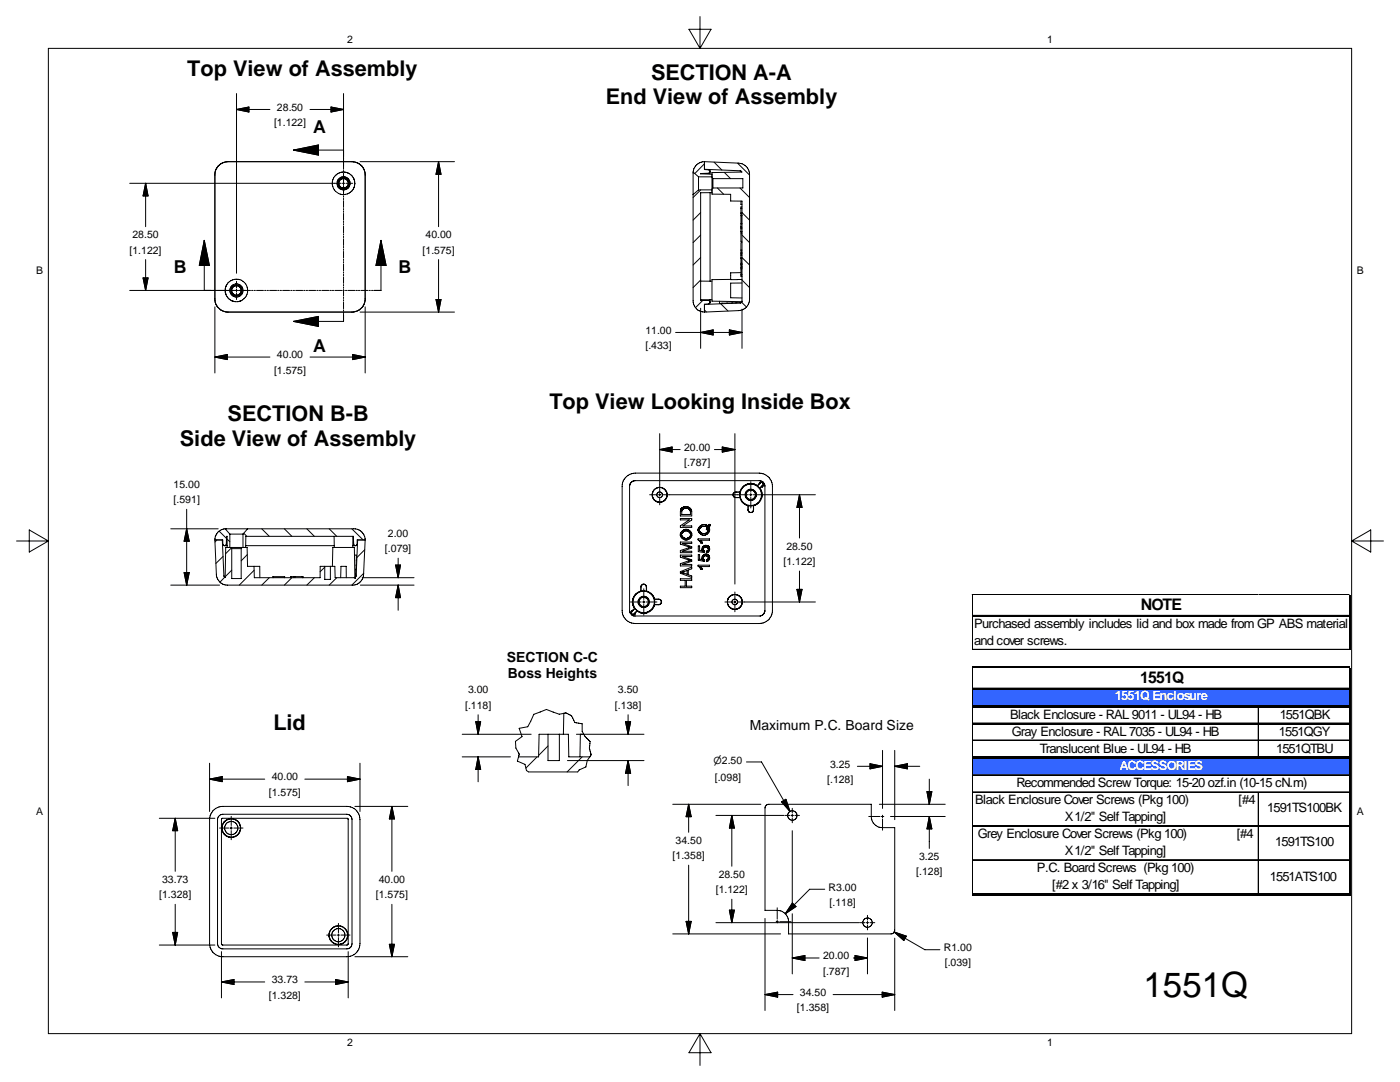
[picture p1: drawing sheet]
<svg xmlns="http://www.w3.org/2000/svg" width="279mm" height="216mm" viewBox="0 0 279 216" stroke-linecap="round" stroke-linejoin="round" font-family="sans-serif">
<g fill="none" stroke="#000" stroke-width=".2">
<path d="M43.5 33.2l.9-.7 1.1-.2h24.8a2.66 2.66 0 0 1 2.6 2.6v24.7a2.62 2.62 0 0 1-2.6 2.7h-24.8a2.66 2.66 0 0 1-2.6-2.7v-24.7l.2-1.1zM66.8 35.2l1-.7 .8-.2a2.21 2.21 0 0 1 2.1 1.6l.1 .8a2.25 2.25 0 0 1-3 2 2.25 2.25 0 0 1-1-3.5zM138.3 34.3v4.5M138.3 34.3l1.1 1M138.3 38.8v21.2a2.24 2.24 0 0 0 2.3 2.3M139.4 35.3v2.6M139.4 37.9h2.7M139.4 35.3h2.7M139.4 37.9l-1.1 .9M140.6 32.3v1.5l.9 .1 .2 .4M140.6 33.8l7.1 .3 .4 .2-6 .1v1.1M140.6 32.3l6.8 .3a2.28 2.28 0 0 1 2.2 2.2v24.9a2.24 2.24 0 0 1-2.2 2.3l-6.8 .3"/>
<path d="M140.6 32.3a2.29 2.29 0 0 0-2.3 2M141.7 34.3v.5M141.7 38.4v17.7M141.7 34.3l-.2 .2-1.7 .2 2.3 .1M142.1 35.5v2.2M142.1 38.4l-2.3 .1v21.4l1.7 .1 .2 .3M142.1 37.7v1l3.7 .1v1.3h2.3v20.1M142.1 35.5l.2 .1M142.3 35.6v1.9M142.3 37.5l-.2 .2M142.3 35.6h6v1.9h-6M45.1 58.8h.1"/>
<path d="M45.5 56.4a2.27 2.27 0 0 1 3.8 .6 2.27 2.27 0 0 1-2 3.2 2.27 2.27 0 0 1-2.2-3.1zM139.8 56.1h2.3M141.7 59.8v.5M142.1 59.8h-2.3M145.8 55.8h-3.7v4.3l6 .1M147.9 42.5v2.2M147.9 51.4v1.7h.2M147.9 49.9v.7M147.9 46.2v.5M147.9 44.7v.7M147.9 50.6v.8M147.9 46.2h.1"/>
<path d="M147.9 45.4v.8M147.9 54.4h-2.1v1.4h2.3M147.9 44.7h.2M147.9 43h.2M147.9 42.5h.2M147.9 53.6h.2M147.9 54.8h.2M147.9 51.6h.2M147.9 52.5h.2M147.9 52.8h.2M147.9 50.5h.2M147.9 46.3h.2"/>
<path d="M147.9 40.1v.7h.2M147.9 41.6h.2M147.9 51.4h.2M147.9 50.6h.2M147.9 50.9h.2M147.9 49.9h.2M147.9 46.2h.2M147.9 45.4h.2M147.9 45.6h.2M148.1 53.3h-.2v1.8h.2M148.1 41.3h-.2v1.2M148.1 48.4h-.2v1.5"/>
<path d="M148.1 46.7h-.2v1.5h.2M148.1 56.5h-2.3v2.9l2.3 .1M141.7 60.3l-.2 .3-.9 .1v1.6M143.6 60.1v.4l4.1-.1M147.7 60.4h.1M147.8 60.4h-.1M147.8 60.4l-7.2 .3M147.9 60.4h-.1M147.9 60.3h.1M147.9 60.3v.1M148.1 60.2h.1M148.1 60.2l-.1 .1"/>
<path d="M148.1 60.2l-.3 .2M124.8 95.3l.9-.6 1.1-.3h24.7a2.7 2.7 0 0 1 2.7 2.6v24.8a2.59 2.59 0 0 1-2.7 2.6h-24.7a2.59 2.59 0 0 1-2.6-2.6v-24.8v-.7zM125.7 96.6v.1M126 96.2l.8-.3h24.7a1.16 1.16 0 0 1 1.2 1.1l-.1 25a1.12 1.12 0 0 1-1.1 .9h-24.7a1.16 1.16 0 0 1-1.2-1.1v-24.9zM130.2 98.7a1.49 1.49 0 0 0 1 1.5 1.49 1.49 0 0 0 1.7-.6M130.2 98.7a1.47 1.47 0 0 1 1.8-1.4 1.47 1.47 0 0 1 .9 2.1M146.3 98.7l.1 .4M146.3 98.7l.1 .3M146.4 99.1l.1 .1M146.5 99.2l.3 .1M146.7 98.2h1M146.7 98.2l-.3 .2-.1 .3"/>
<path d="M146.7 98.2l-.4 .5M147.7 98.2h.1M147.7 98.2h-1M147.7 99.3l.4 .9 1.2 .7M147.7 99.3h.1M147.7 99.3h-.9M147.7 98.2v1.1M149.3 96.5a2.24 2.24 0 0 0-1.6 1.7M149.3 96.5h.1M149.4 96.5l1.1 .1 .6 .3M150.3 96.5h.1M151.1 96.9l.1 .1"/>
<path d="M151.2 97l.4 .4M151.6 97.4h.1M151.6 96.5l-.5 .4M151.6 96.5h.1M151.7 97.4l.3 .6 .1 .8a2.36 2.36 0 0 1-1.7 2.1M151.8 96.3h.1M151.8 96.3l-.2 .2M152 96.2l-.2 .1M152 96.2h.1M152 96.2l-.8 .8M152 98.3h.1M152.1 97h.1"/>
<path d="M152.1 97l-.4 .4M152.1 96.2v.1M152.1 96.3h.1M152.2 96.9h.1M152.2 96.9l-.1 .1M152.2 96.3h.1M152.2 96.3l.2 .2M152.3 96.9h.1M152.3 96.9h-.1M152.3 96.4h.1M152.3 96.8h.1M152.3 96.8v.1"/>
<path d="M152.4 96.5h.1M152.4 96.5v.1M152.4 96.6l-.1 .2M152.4 96.6l-.8 .8M42.9 107.7h1.5l.1 1 .4 .2M42.9 107.7l.3 6.9a2.24 2.24 0 0 0 2.2 2.2h24.9a2.24 2.24 0 0 0 2.3-2.2l.3-6.9M44.4 107.7l.3 7.2 .2 .3 .1-6h1.1M44.9 108.9h.4M44.9 108.9l.3-.3v-1.6h.1v2.2M44.9 105.5h4.5M44.9 105.5l1 1.1M44.9 105.5a2.17 2.17 0 0 0-2 2.2"/>
<path d="M45.9 106.6h2.6M45.9 106.6v2.6M46.1 109.2h2.2M46.1 109.2l.1 .3M46.2 109.5h1.9M46.2 109.5v5.9h1.9v-5.9M48.3 109.2h1l.1 3.8h1.3M48.3 109.2l-.2 .3M48.5 106.6v2.6M49 108.9h17.7M49.4 105.5h21.2a2.24 2.24 0 0 1 2.3 2.2M49.4 105.5l-.9 1.1"/>
<path d="M50.7 113h1.1M50.7 113l.1 2.3h13.1v-2.3h.9M51.8 113h.1M51.8 113l.1 2.3M54.5 115.1v.2M54.5 115.1h2.3M56.8 115.1v.2M58.1 115.1l-.1 .2M58.1 115.1h2.2M58.1 115.1v.2M58.6 115.1v.2M58.9 115.1v.2"/>
<path d="M60.3 115.1v.2M60.3 115.1h.2v.2M64.8 113h1.1M64.8 113v2.6h1.1v-2.6M65.9 113h.9l.1 2.3 3.9-.1M66.3 113l.1-3.8h4.3l.1 6M66.7 107v2.2M68 115.3l.1-2.3h1v2.3M70.4 108.9h.5M70.4 107v2.2M70.7 110.8h.4l-.1 4.2M70.8 115.2h.1"/>
<path d="M70.9 115.2h.1M70.9 108.9l-.3-.2-.1-1.7h-21.4l-.1 2.2M70.9 115.2h-.1M71 115.1h.1M71 115.1l-.2 .1M71 115v.1M71 115h.1M71.4 107.7l-.3 7.2-.1 .3M72.9 107.7h-1.6l-.1 1-.3 .2M127.9 117.9v.1M127.9 117.9a2.21 2.21 0 0 0-1.7 2.3l.1 .5 .3 .7M127.9 118h1.1"/>
<path d="M128 116.8l-.1 1.1M128 116.8l-.1 1.2M128.1 116.7l-.1 .1M128.3 116.6l-.2 .1M128.3 116.6h.3M128.6 116.6l.4 .3v1M128.6 116.6l.3 .3 .1 1.1M129 117.9v.1M129 117.9l.9 .5 .5 .5 .2 .6M130.6 119.6h.1M130.6 119.6h1M130.6 119.6v1"/>
<path d="M130.6 119.5v.1M130.6 119.5l1 .1M131.6 119.6a.52 .52 0 0 1 .4 .6 .52 .52 0 0 1-.5 .4h-.9M131.6 119.6a.55 .55 0 0 1 .4 .6 .55 .55 0 0 1-.5 .5h-.9M135.8 103.5h2.2v.3l-1.7 1.1h1.7v.3h-2.2v-.3l1.8-1.2h-1.8zM135.8 114.1l2.2-.9v.3l-.6 .2v1l.6 .2v.3l-2.2-.8zM135.8 115.5h2.2v.3h-1v1.2h1v.3h-2.2v-.3h.9v-1.2h-.9zM135.8 102.1h.1M135.9 101.6h.1M135.9 101.6l-.1 .5M136.1 114.2l.1 .1M136.1 114.2h.1"/>
<path d="M136.1 101.8h.1M136.1 106.3v.1a.59 .59 0 0 0 .3 .9l.3 .1M136.1 101.3h.1M136.2 114.3h.2M136.2 114.3h.1M136.2 106.3h-.1M136.2 114.2h-.1M136.3 114.2h-.1M136.3 101.2l-.4 .4M136.3 106.2l-.1 .1M136.3 101.2h.1M136.3 101.2l.8-.1a1.05 1.05 0 0 1 .9 1v.9h-2.2v-.9"/>
<path d="M136.3 106.2h.1M136.4 114.3h.1M136.5 114.1l-.2 .1M136.5 114.1h.1M136.5 114.1l.6-.3v.8l-.7-.3M136.5 107.3v.1M136.5 101.5h.1M136.7 105.7h-.1M136.7 105.9l-.4 .3M136.7 107.4h.1M136.8 105.9h.2M136.8 105.9h-.1"/>
<path d="M137 105.9h.1M137.1 105.9l.6 .4 .1 .5-.3 .5-.7 .1M137.2 101.4l-.8 .1-.3 .3M137.2 101.4v.1M137.2 101.5h.1M137.3 101.5h.1M137.4 111.9h.1M137.4 109.1l-1.6-.5v-.4h2.2v.2h-1.8l1.8 .7v.2l-1.9 .7h1.9v.3h-2.2v-.4l1.6-.6M137.4 109.1h.1M137.4 109.3h.1M137.4 101.5h.1M137.5 101.5l.1 .1"/>
<path d="M137.5 111.9h-.1M137.5 109.1l.1 .1-.2 .1M137.5 109.1h.1M137.5 111.9h.1M137.5 101.6h.1M137.5 111.8l-1.7-.6v-.4h2.2v.2h-1.8l1.8 .7v.3l-1.9 .6h1.9v.3h-2.2v-.4l1.6-.6M137.5 111.8h.1M137.6 111.8h.1M137.6 101.6l.1 .1M137.6 111.9h-.1M137.6 109.2h.1M137.7 101.7l.1 1h-1.7v-.9"/>
<path d="M137.7 101.7h.1M137.7 111.8l-.1 .1M139.3 107.7v-.2h2.3v.3h-1.8M139.3 107.7h.1M139.4 107.7l.4 .5M139.5 107.9h.1M139.8 113.4h.1M139.8 108.2l.1 .1M139.8 108.2h.1M139.8 113.4l.1 .1M139.8 113.1h1.8v-.3h-2.3v.1l.5 .5M139.8 113.1h.1"/>
<path d="M139.8 107.8h.1M139.8 107.8l.2 .3M139.8 106.3h.1M139.8 113.1l.3 .3M139.9 106.3l.5 .2 .6-.2M139.9 108.3h.1M139.9 113.5v.1M139.9 106.3h.1M139.9 113.2h.1M140 108v.1M140 108.1l.1 .1M140 113.4l.1 .1"/>
<path d="M140 108.1h.1M140.1 105.1l-.3 .2a.58 .58 0 0 0 0 1M140.1 113.4h.1M140.1 108.2h.1M140.1 111.4l.1 .3M140.1 113.5h.1M140.1 111.4h.1M140.1 109.7h.1M140.1 108.2v.1M140.1 105.1h.8M140.1 113.5l-.2 .1M140.1 109.7l.1 .2"/>
<path d="M140.1 108.3h-.2M140.1 105.1h.1M140.2 111.1l-.1 .3M140.2 109.3l-.1 .4M140.2 109.3h.1M140.2 111v.1M140.2 111.6h.1M140.2 109.9h.1M140.2 111.6v.1M140.2 111.7h.1M140.2 110l-.6-.2v-.9h-.2v1.2l1.1 .2 .1-.3M140.2 111.7l-.6-.1v-.9h-.2v1.1l1.1 .2 .1-.2"/>
<path d="M140.2 110.9v.1M140.2 109.9v.1M140.3 110.9h-.1M140.3 111.3v.1M140.3 109.5v.1M140.3 111.4h.1M140.3 109.6l.1 .1M140.4 111.4v.1M140.4 109.7v.2M140.4 109.5h.1M140.4 111.2v.1M140.4 111.5v.1"/>
<path d="M140.4 111.5h.1M140.4 109.7v.1M140.4 109.4v.1M140.4 111.1v.1M140.4 109.4l-.1 .1M140.4 111.6l.1 .1M140.4 109.9l.1 .1M140.4 109.9h.1M140.4 111.6h.1M140.5 109.9h.1M140.5 111.7h.1M140.5 110h.1"/>
<path d="M140.5 111h.1M140.6 111h.1M140.6 111l-.3 .3M140.7 109.1l-.3 .3M140.7 109.1h.1M140.7 110.9h.1M140.7 110.9h.4M140.7 109.1h.3M140.7 110.9l-.1 .1M140.7 108.8l-.5 .5M140.8 108.8l.3 .1M140.8 108.8h-.1"/>
<path d="M140.9 105.1h.2M140.9 104.8l-.7-.1-.5 .3a1.05 1.05 0 0 0 0 1.5 1.05 1.05 0 0 0 1.5-.1l.4-.6-.1-.6M140.9 104.8h.1M140.9 105.1h.1M141 104.8h.1M141 105.5v.2h.2v-.1M141 110.9l.2 .1M141 109.1h.1M141 105.5h.1M141 106.3h.1M141 109.1l.2 .1M141.1 105.4h.1"/>
<path d="M141.1 110.6l.2 .1M141.1 110.6h-.5l-.3 .3M141.1 108.9h.1M141.1 110l-.1 .3h.1M141.1 104.8h.1M141.1 105.1h.1M141.1 110.6h.1M141.1 111.7h.1M141.1 105.4l-.1 .1M141.1 112v.1M141.1 104.8l.1 .1M141.1 105.3h.1"/>
<path d="M141.1 105.1v.1M141.1 105.3v.1M141.1 110.3h.1M141.1 110h.1M141.1 105.2v.1M141.1 105.2h.1M141.2 112h-.1M141.2 111h.1M141.2 109.2v.1M141.2 112h.1M141.2 109.3h.1M141.2 106.1l-.2 .2"/>
<path d="M141.2 108.9h.1M141.2 105.5v.1M141.2 104.9h.1M141.2 106.1h.1M141.2 111l.1 .1M141.2 108.9l.2 .1M141.2 109.3l.1 .1M141.3 105.5v-.1l.1 .4-.2 .3M141.3 111.6l-.3 .2v.3l.1-.1M141.3 104.9v.1M141.3 105.5l-.1 .1M141.3 111.6h.1"/>
<path d="M141.3 111.1l.1 .1M141.3 108.9v.1M141.3 109.3h.1M141.3 110.7l.2 .2M141.3 105h.1M141.3 109h.1M141.3 109.4h.1M141.3 111.1h.1M141.3 109.4l.1 .1M141.4 110.7v.1M141.4 111.2v.1M141.4 109.7l-.1 .1"/>
<path d="M141.4 111.5l-.1 .1M141.4 109v.1M141.4 104.9v.1M141.4 109.5h.1M141.4 109.7l-.3 .3M141.4 111.4v.1M141.4 111.3h.1M141.4 109.7h.1M141.4 111.3v.1M141.4 109.5v.2M141.4 104.9h.1M141.4 111.4l-.1 .1"/>
<path d="M141.4 111.8l-.2 .2M141.4 109.1h.1M141.5 111.8h-.1M141.5 104.8h.1M141.5 105.2h.1M141.5 109.1h.1M141.5 104.8v.1M141.5 110.9l.1 .2M141.5 109.1v.1M141.5 110.9h.1M141.5 109.2h.1M141.5 104.7h.1"/>
<path d="M141.5 104.7v.1M141.6 105.1h.1M141.6 104.6l.2 .2M141.6 104.6h.1M141.6 109.3h.1M141.6 105.1l-.1 .1M141.6 104.6l-.1 .1M141.6 109.2v.1M141.6 111.1h.1M141.6 109.3v.1M141.6 105h.1M141.6 111.1l-.1 .7"/>
<path d="M141.6 109.7l-.5 .6M141.6 109.4v.4M141.6 111.5h.1M141.6 104.9h.1M141.6 104.9v.2M141.7 104.9h.1M141.7 104.8l-.1 .1M141.8 104.8h-.1M145.2 119.8v.6M145.3 119.5a1.47 1.47 0 0 1 2.2-.6 1.47 1.47 0 0 1 .1 2.3 1.47 1.47 0 0 1-2.3-.5M145.3 119.5l-.1 .3M145.6 119l-.3 .5"/>
<path d="M145.8 118.9a1.49 1.49 0 0 1 2.1 .5 1.49 1.49 0 0 1-.6 2 1.49 1.49 0 0 1-2-.7M149.3 101.7h.1M149.3 100.9h.1M149.3 100.9v.8M149.3 101.7l.1 .3M149.3 100.9l.1 1.1M149.3 100.9h1.1M149.4 102l.2 .3M150.4 100.9h.1M150.4 101.7h.1M150.4 100.9v.8M150.4 101.7a.53 .53 0 0 1-.4 .5 .53 .53 0 0 1-.6-.2"/>
<path d="M150.4 101.7l-.1 .3-.3 .3M125.9 122.3h.1M125.9 122.3l.1 .1M126 122.1l-.1 .2M126 122.1h.1M126 122.4h.1M126 122v.1M126 122h.1M126 122.4l.1 .1M126.1 122.5h.1M126.1 122h-.1M126.1 121.9v.1"/>
<path d="M126.1 121.9h.1M126.1 122.5l.2 .2M126.1 122.6h.1M126.2 121.9h.1M126.3 122.7h.1M126.4 122.6l-.1 .1M126.4 122.6h.1M126.5 122.6h-.1M126.6 122.5l-.1 .1M126.6 122.5h.1M126.6 121.4h.1M126.6 121.4l-.5 .5"/>
<path d="M126.6 122.4h.1M126.7 122.4h.1M126.7 122.4l-.1 .1M126.7 121.4l-.8 .9M126.7 121.4l.4 .4M126.7 122.3h.1M126.7 122.3v.1M127.1 121.8v.1M127.1 121.9l-.4 .4M127.1 121.8l-.8 .9M129.1 122.3h-.1M130.6 120.6v.1"/>
<path d="M130.6 120.7a2.18 2.18 0 0 1-2.3 1.6l-1.2-.4M145.2 120.4l.1 .3M103.5 151l-.2 .9 1.5 .6 .3 1.3 .4 .2h9.8l.3-.4 1.3-.6 .3-1.3 .5-.7M103.5 151h.1M109.4 146.5h2.2M109.4 146.5h-1.8l-.1 4.5h-4M109.4 146.5v5.3h2.2v-5.3M111.6 146.5h1.8l.1 4.5h4.2M112.5 142.3a1.82 1.82 0 0 1 2 1.4l.2 .5 1.5 .2v1.5l.3 .6M112.5 142.3l-.9 .2-2.5-.9-2.6 .9-1.2 2.5-1.7 .3 .6 1.7-1.3 .9 .1 1.4 .6 1.2-.1 .5M112.5 142.3l-.1 4.2M116.5 146.5h-.7l-.1 4.5"/>
<path d="M116.5 146.5l.5 .7a1.57 1.57 0 0 1 .6 2.1l.4 1.3-.3 .4M42.5 161.8l.9-.7 1.1-.2h24.7a2.59 2.59 0 0 1 2.6 2.6v24.8a2.62 2.62 0 0 1-2.6 2.6h-24.7a2.65 2.65 0 0 1-2.7-2.6v-24.8l.1-.7zM43.8 162.7l.7-.2h24.7l.7 .2 .4 .8v24.8l-.4 .8-.7 .2h-24.7l-.9-.3-.2-.7v-24.8l.1-.4zM44.3 163.3h25.1v25.2l-.2 .1h-24.9l-.1-.3zM44.4 164.6l-.1 .6M44.4 164.6a1.88 1.88 0 0 1 3.1-.7 1.88 1.88 0 0 1-.6 3.1 1.88 1.88 0 0 1-2.6-1.8M44.4 164.6a1.84 1.84 0 0 1 3-.8 1.84 1.84 0 0 1-.5 3.1 1.84 1.84 0 0 1-2.6-1.7M152.9 160.7l.5-.2h20.5v2.4a2.24 2.24 0 0 0 2.2 2.2h2.5v20.5l-.3 .5-.5 .3h-20.4v-2.5a2.28 2.28 0 0 0-2.3-2.2h-2.4v-20.5zM65.7 186.6l.2 1M65.7 186.6l.2 .9 .5 .6M66.1 187.8l.3 .2M66.4 185.2l-.5 .5-.2 .9"/>
<path d="M66.4 188l.9 .5M66.4 185.1l-.5 .6-.2 .6M66.7 188.2l.6 .2M67.3 188.4h.3M67.6 184.8l-.6 .1-.6 .3M67.6 184.8l.9 .3M67.6 184.7l-.6 .1-.6 .3M67.6 184.7l1 .3M68.5 185.1l.7 .7M68.6 185l.6 .8M69.2 185.8l.2 .6-.2 1M69.2 187.4l-.7 .7-.9 .3"/>
<path d="M69.2 187.4l-.6 .8-1 .3"/>
<circle cx="68.6" cy="36.6" r="1.13"/>
<circle cx="68.6" cy="36.6" r=".93"/>
<circle cx="68.6" cy="36.6" r="1.31"/>
<circle cx="47.2" cy="58" r=".93"/>
<circle cx="47.2" cy="58" r="1.12"/>
<circle cx="47.2" cy="57.9" r="1.32"/>
<circle cx="131.6" cy="98.7" r=".56"/>
<circle cx="131.7" cy="98.7" r="1.48"/>
<circle cx="149.8" cy="98.7" r="2.15"/>
<circle cx="149.8" cy="98.7" r="1.13"/>
<circle cx="149.8" cy="98.7" r=".93"/>
<circle cx="136.9" cy="106.7" r="1.09"/>
<circle cx="128.5" cy="120.1" r="2.15"/>
<circle cx="128.5" cy="120.1" r="1.13"/>
<circle cx="128.5" cy="120.1" r=".93"/>
<circle cx="146.6" cy="120.1" r=".56"/>
<circle cx="46.1" cy="165.2" r="1.32"/>
<circle cx="158.1" cy="162.7" r=".94"/>
<circle cx="67.5" cy="186.6" r="1.31"/>
<circle cx="173.1" cy="184.1" r=".94"/>
</g>
<path d="M194.1 129.6h75.4v3.7h-75.4z" fill="#fff"/>
<g fill="#3365ff">
<path d="M194.1 137.3h75.4v3.8h-75.4z"/>
<path d="M194.1 151.2h75.4v3.6h-75.4z"/>
</g>
<path d="M193.9 118.6h.1M251.1 118.6h.1M269.3 118.6h.1" fill="none" stroke="#c0c0c0" stroke-width=".2"/>
<g fill="none" stroke="#000" stroke-width=".2">
<path d="M9.7 9.7h260v196.5h-260zM47.2 18.7v35.8M68.6 18.7v15.1M137.5 5.8h4.4l-2.2 3.9zM139.7 3.3v6.4M25.9 36.6h42.2M29.1 36.6v8.6M29.1 36.6l.4 2.5h-.9zM47.2 21.8h6.7M47.2 21.8l2.5-.4v1zM58.6 30h10M58.6 30l4.9-1.1v2z"/>
<path d="M61.9 21.8h6.7M66.1 21.4l2.5 .4-2.5 .6zM68.3 36.6h.5M68.6 34v.3M68.6 34.5v2.3M68.6 37v1.8M68.6 39.1v.2M68.6 39.6v.2M69.1 36.6h1.3M71.9 32.3h18.8M87.5 32.3v12.9M87.5 32.3l.5 2.5h-1z"/>
<path d="M139.8 37.9l-1.5 1.5M140.6 32.7l-1.9 1.9M142.5 32.4l1.6 1.5M143.2 37.5l1.2 1.3M144.5 34.4l1.3 1.2M147.2 32.6l2.4 2.3M147.7 37.5l1.9 1.9M25.9 58h21.6M28.6 55.5h.9l-.4 2.5zM29.1 51.8v6.2M40.8 48v10M40.8 48l1 5h-2z"/>
<path d="M47.2 56.1v1.3M47.2 57.7v.5M47.2 58.4v1.4M47.6 58h2.4M50.2 58h.3M50.7 58h.3M51.2 58h1.4M52.8 58h.3M53.3 58h.3M53.8 58h1.4M55.4 58h.3M55.9 58h.3"/>
<path d="M56.4 58h1.4M58 58h.3M58.5 58h.3M59 58h1.4M60.6 58h.3M61.1 58h.3M61.6 58h1.4M63.2 58h.3M63.7 58h.3M64.2 58h1.4M65.8 58h.3M66.3 58h.3"/>
<path d="M66.8 58h1.4M68.4 58h.3M68.6 40v1.4M68.6 41.6v.3M68.6 42.1v.3M68.6 42.6v1.3M68.6 44.1v.3M68.6 44.6v.3M68.6 45.1v1.3M68.6 46.7v.2M68.6 47.1v.3M68.6 47.6v1.4"/>
<path d="M68.6 49.2v.2M68.6 49.7v.3M68.6 50.2v1.3M68.6 51.7v.3M68.6 52.2v.3M68.6 52.7v1.3M68.6 54.3v.2M68.6 54.7v.3M68.6 55.2v1.3M68.6 56.8v.2M68.6 57.3v.2M68.6 57.8v1.3"/>
<path d="M68.6 59.3v.3M68.6 59.8v.3M68.9 58h.3M69.4 58h1.4M71 58h.3M71.5 58h.3M72 58h1.4M73.7 58h.2M74.1 58h.3M76 48v10h-1.3M76 48l1 5h-2zM87 59.8h1l-.5 2.5z"/>
<path d="M87.5 51.8v10.5M139.8 55.9l-1.5 1.5M139.8 51.4l-1.5 1.5M139.8 46.9l-1.5 1.5M139.8 42.4l-1.5 1.5M140.3 59.9l-1.5 1.5M148.1 55.9l1.5 1.5M148.1 51.4l1.5 1.5M148.1 46.9l1.5 1.5M148.1 42.4l1.5 1.5M42.9 71.2h11M42.9 71.2l2.5-.5v1.1z"/>
<path d="M42.9 61.2v13.2M58.6 64.1l4.9-1v2zM61.9 71.2h11M68.6 60.3v1.3M68.6 61.8v.3M68.6 62.3v.3M68.6 62.8v1.3h-10M70.4 70.7l2.5 .5-2.5 .6zM71.9 62.3h18.8M72.9 61.2v13.2M134.8 66.3h13.3M139.8 66.3l2.5-.5v1z"/>
<path d="M139.8 61.5v8M140.6 61.8l.4 .5M143.8 60.6l1.5 1.5M145.6 65.8l2.5 .5-2.5 .5zM148 60.3l1 1M148.1 61.7v7.8M129.6 98.7h1.5M131.4 98.7h.5M131.7 86.5v11.7M131.7 98.5v.5M131.7 99.2v1.5M131.7 89.7h4"/>
<path d="M131.7 89.7l2.4-.5v1zM132.2 98.7h17.1M142.6 89.7h4.1M144.1 89.2l2.6 .5-2.6 .5zM146.7 86.5v30M149.6 98.7h.5M149.8 96.1v2.1M149.8 98.5v.5M149.8 99.2v2.2M150.3 98.7h12.4M159.6 98.7v8.7M159.6 98.7l.5 2.5h-1.1z"/>
<path d="M3.3 107.9h6.4M5.8 105.7l3.9 2.2-3.9 2.3zM34.1 105.5h9.4M34.1 116.8h9.7M36.7 114.3h1.1l-.5 2.5zM37.3 105.5l.5 2.5h-1.1zM37.3 101.6v15.2M43.3 107.7l-.4 .5M43.8 106l1.4 1.4M44.5 111l-1.4 1.4M44.9 115.2l-1 1M45.3 107.6l.6 .5"/>
<path d="M46.1 109.4l-1.1 1.1M46.2 113.8l-1.3 1.3M48.7 106.4l.6 .6M49.4 110.7l-1.3 1.2M50.7 113.8l-2.9 3M52.2 105.5l1.5 1.5M53.7 115.3l-1.5 1.5M56.7 105.5l1.6 1.5M58.3 115.3l-1.6 1.5M61.2 105.5l1.5 1.5M62.7 115.3l-1.5 1.5M64.8 113.2l-.9 .9"/>
<path d="M65.7 105.5l1.5 1.5M67.2 115.3l-1.5 1.5M70.2 105.5l2.3 2.2M71.9 116.8h10.7M72.3 115.3h10.3M72.6 114.4l-2.4 2.4M72.8 109.7l-1.6 1.6M79 112.8h.9l-.4 2.5zM79.5 111.4v3.9M79.5 116.8v5M79.5 116.8l.4 2.5h-.9zM128.5 117.5v2.1"/>
<path d="M128.5 119.9v.5M146.7 118.1v1.5M146.7 119.9v.5M159 117.6h1.1l-.5 2.5zM159.6 113.9v6.2M194 118.6v11.2M194.1 118.7h75.4M269.7 107.9h6.4M269.7 107.9l3.9-2.2v4.5zM125.8 120.1h2.2M128.2 120.1h.5M128.5 120.6v2.2"/>
<path d="M128.9 120.1h2.2M144.7 120.1h1.5M146.4 120.1h.5M146.7 120.6v1.5M147.2 120.1h15.5M194 132.9v45.8M194.1 122.8h75.1M194.1 129.6h75.1M194.1 129.7h75.1M194.1 137.3h75.1M41.8 155.5h11M41.8 155.5l2.5-.5v1z"/>
<path d="M41.8 152.3v9.6M60.8 155.5h11M69.3 155l2.5 .5-2.5 .5zM71.8 152.3v9.6M92.2 151h9.7M92.2 146.5h13.8M95 144h.9l-.5 2.5zM95.4 142.6v3.9M95.4 151v5M95.4 151l.5 2.5h-.9zM107.2 151l-2.3 2.3M109.4 148.8l-1.9 1.9"/>
<path d="M111.7 146.5l-.1 .1M113.2 151.8h15.3M115 146.5h13.5M116.2 151l-3 3M124.8 144h1.1l-.6 2.5zM125.3 142.6v3.9M125.3 151.8v5M125.3 151.8l.6 2.5h-1.1zM149 152h3l5.6 9.9M156 160l.8-.5 .8 2.4zM156.4 159.7l1.2 2.2M171.1 152.9h5"/>
<path d="M173.6 152.4l2.5 .5-2.5 .5zM176.1 149.7v11.6M178.6 149.7v13.9M178.6 152.9h5M178.6 152.9l2.5-.5v1zM185 158h1l-.5 2.5zM185.5 155.5v5M194.1 144.3h75.1M194.1 147.7h75.1M194.1 147.8h75.1M194.1 154.6h75.1M194.1 154.7h75.1"/>
<path d="M194.1 158h75.1M194.1 158.1h75.1M251.1 141.1v9.9M251.1 158.2v20.1M251.2 141.1v9.9M251.2 158.2v20.1M31.8 163.3h11.1M35 163.3v10.6M35 163.3l.5 2.5h-1zM43.8 165.2h1.8M45.9 165.2h.5M46.1 162.9v1.8"/>
<path d="M46.1 165v.5M46.1 165.7v1.9M46.7 165.2h1.8M70.8 160.9h10.6M78.2 160.9v13M78.2 160.9l.5 2.5h-1zM134.3 160.5h17.5M137.4 160.5v5.6M137.4 172.6v13.8M137.4 160.5l.5 2.5h-1zM142.9 162.7h13.6M146 162.7l.6 2.5h-1z"/>
<path d="M146 162.7v10.1M146 179.4v4.7M156.7 162.7h.9M157.9 162.7h.5M158.1 161.3v.9M158.1 162.5v.5M158.1 163.2v1M158.1 165.8v14.5M158.6 162.7h1M164.6 177.4h-3l-4.9 4.9M173.4 162.9h2.2M175.5 160.5h13.1"/>
<path d="M175.9 162.9h.5M176.1 162.7v.5M176.1 163.4v2.3M177.7 162.9h10.9M185.5 162.9v6.4M185.5 162.9l.5 2.5h-1zM194.1 164.8h75.1M194.1 171.5h75.1M194.1 171.6h75.1M31.8 188.6h11.1M34.5 186.1h1l-.5 2.5zM35 180.4v8.2"/>
<path d="M44.2 195.9h8.6M44.2 195.9l2.5-.4v.9zM44.2 189.9v9.2M60.8 195.9h8.7M65.2 186.6h1.8M67 195.5l2.5 .4-2.5 .5zM67.3 186.6h.5M67.5 184.3v1.8M67.5 186.4v.4M67.5 187.1v1.8M68 186.6h1.8M69.5 189.9v9.2"/>
<path d="M70.8 190.9h10.6M77.7 188.4h1l-.5 2.5zM78.2 180.4v10.5M134.3 186.4h21.5M136.9 183.9h1l-.5 2.5zM142.9 184.1h28.6M145.6 181.6h1l-.6 2.5zM152.7 198.5h5.6M152.7 198.5l2.5-.5v1zM152.7 183.3v18.3M154.9 183.9h.5M155.1 181.1v2.3"/>
<path d="M155.1 183.7v.4M155.6 183.9h2.3M158.1 182.3v12M158.1 191.2h5.4M158.1 191.2l2.5-.5v1zM158.1 180.2l.8 .7-2.2 1.4zM166.3 198.5h12.3M170.3 191.2h2.8M170.6 190.7l2.5 .5-2.5 .5zM171.7 184.1h.9M172.9 184.1h.5M173.1 182.6v1"/>
<path d="M173.1 183.9v.5M173.1 184.6v.9M173.1 187.2v7.1M173.6 184.1h1M176.1 198l2.5 .5-2.5 .5zM178.5 186l6.1 3.5h3M178.5 186l2.4 .8-.5 .9zM178.6 187.2v14.4M139.7 206.2v6.4M139.7 206.2l2.2 3.9h-4.4z"/>
</g>
<path d="M194.1 122.9h75.1M194.1 137.4h75.1M194.1 144.4h75.1M194.1 164.9h75.1" fill="none" stroke="#000" stroke-width=".21"/>
<path d="M269.3 118.8v11M269.3 133.3v45.4" fill="none" stroke="#000" stroke-width=".36"/>
<path d="M194.1 133.1h75.4" fill="none" stroke="#000" stroke-width=".38"/>
<path d="M194.1 140.9h75.4M194.1 151.2h75.4M194.1 178.5h75.4" fill="none" stroke="#000" stroke-width=".4"/>
<g fill="#000" stroke="#000" stroke-width=".2">
<path d="M29.1 36.6l.4 2.5h-.9zM47.2 21.8l2.5-.4v1zM58.6 30l4.9-1.1v2zM66.1 21.4l2.5 .4-2.5 .6zM87.5 32.3l.5 2.5h-1zM28.6 55.5h.9l-.4 2.5zM40.8 48l1 5h-2zM76 48l1 5h-2zM87 59.8h1l-.5 2.5zM42.9 71.2l2.5-.5v1.1zM58.6 64.1l4.9-1v2zM70.4 70.7l2.5 .5-2.5 .6z"/>
<path d="M139.8 66.3l2.5-.5v1zM145.6 65.8l2.5 .5-2.5 .5zM131.7 89.7l2.4-.5v1zM144.1 89.2l2.6 .5-2.6 .5zM36.7 114.3h1.1l-.5 2.5zM37.3 105.5l.5 2.5h-1.1zM79 112.8h.9l-.4 2.5zM79.5 116.8l.4 2.5h-.9zM159 117.6h1.1l-.5 2.5zM159.6 98.7l.5 2.5h-1.1zM41.8 155.5l2.5-.5v1zM69.3 155l2.5 .5-2.5 .5z"/>
<path d="M95 144h.9l-.5 2.5zM95.4 151l.5 2.5h-.9zM124.8 144h1.1l-.6 2.5zM125.3 151.8l.6 2.5h-1.1zM156 160l.8-.5 .8 2.4zM173.6 152.4l2.5 .5-2.5 .5zM178.6 152.9l2.5-.5v1zM185 158h1l-.5 2.5zM35 163.3l.5 2.5h-1zM78.2 160.9l.5 2.5h-1zM137.4 160.5l.5 2.5h-1zM146 162.7l.6 2.5h-1z"/>
<path d="M185.5 162.9l.5 2.5h-1zM34.5 186.1h1l-.5 2.5zM44.2 195.9l2.5-.4v.9zM67 195.5l2.5 .4-2.5 .5zM77.7 188.4h1l-.5 2.5zM136.9 183.9h1l-.5 2.5zM145.6 181.6h1l-.6 2.5zM152.7 198.5l2.5-.5v1zM158.1 180.2l.8 .7-2.2 1.4zM158.1 191.2l2.5-.5v1zM170.6 190.7l2.5 .5-2.5 .5zM176.1 198l2.5 .5-2.5 .5z"/>
<path d="M178.5 186l2.4 .8-.5 .9z"/>
</g>
<text font-size="7" x="228.2" y="198.9">1551Q</text>
<g font-size="4.3">
<text x="37.4" y="15.3">Top View of Assembly</text>
<text x="129.9" y="16">SECTION A-A</text>
<text x="120.9" y="20.8">End View of Assembly</text>
<text x="109.6" y="81.7">Top View Looking Inside Box</text>
<text x="35.9" y="88.9">Side View of Assembly</text>
<text x="45.4" y="84.1">SECTION B-B</text>
<text x="54.6" y="145.7">Lid</text>
</g>
<g font-size="3.5">
<text x="62.5" y="26.5">A</text>
<text x="34.7" y="54.5">B</text>
<text x="79.5" y="54.5">B</text>
<text x="62.5" y="70.2">A</text>
</g>
<g font-size="3.2">
<text x="227.7" y="121.8">NOTE</text>
<text x="227.5" y="136.3">1551Q</text>
</g>
<g font-size="2.8">
<text x="101.2" y="132.1">SECTION C-C</text>
<text x="101.3" y="135.2">Boss Heights</text>
<text x="149.6" y="145.6">Maximum P.C. Board Size</text>
</g>
<g font-size="2.6">
<text x="194.4" y="125.3">Purchased assembly includes lid and box made from GP ABS material</text>
<text x="194.4" y="128.7">and cover screws.</text>
<text x="201.6" y="143.4">Black Enclosure - RAL 9011 - UL94 - HB</text>
<text x="255.4" y="143.4">1551QBK</text>
<text x="202" y="146.8">Gray Enclosure - RAL 7035 - UL94 - HB</text>
<text x="255.2" y="146.8">1551QGY</text>
<text x="207.5" y="150.2">Translucent Blue - UL94 - HB</text>
<text x="254.7" y="150.2">1551QTBU</text>
<text x="194.6" y="160.5">Black Enclosure Cover Screws (Pkg 100)</text>
<text x="202.8" y="157">Recommended Screw Torque: 15-20 ozf.in (10-15 cN.m)</text>
<text x="247.2" y="160.5">[#4</text>
<text x="195.2" y="167.3">Grey Enclosure Cover Screws (Pkg 100)</text>
<text x="212.5" y="163.9">X 1/2&quot; Self Tapping]</text>
<text x="246.8" y="167.3">[#4</text>
<text x="252.9" y="162.1">1591TS100BK</text>
<text x="212.5" y="170.7">X 1/2&quot; Self Tapping]</text>
<text x="254.5" y="168.9">1591TS100</text>
<text x="206.9" y="174.1">P.C. Board Screws (Pkg 100)</text>
<text x="210" y="177.4">[#2 x 3/16&quot; Self Tapping]</text>
<text x="253.4" y="175.9">1551ATS100</text>
</g>
<g font-size="2.6" fill="#fff">
<text x="222.5" y="139.7">1551Q Enclosure</text>
<text x="223.4" y="153.6">ACCESSORIES</text>
</g>
<g font-size="2.1">
<text x="69.3" y="8.6">2</text>
<text x="209" y="8.6">1</text>
<text x="55.3" y="22.1">28.50</text>
<text x="54.7" y="25.2">[1.122]</text>
<text x="26.4" y="47.5">28.50</text>
<text x="84.9" y="47.5">40.00</text>
<text x="25.9" y="50.6">[1.122]</text>
<text x="84.3" y="50.6">[1.575]</text>
<text x="7.2" y="54.7">B</text>
<text x="270.8" y="54.7">B</text>
<text x="55.3" y="71.5">40.00</text>
<text x="128.8" y="66.6">11.00</text>
<text x="128.8" y="69.7">[.433]</text>
<text x="54.7" y="74.6">[1.575]</text>
<text x="136.5" y="90">20.00</text>
<text x="136.5" y="93">[.787]</text>
<text x="34.6" y="97.4">15.00</text>
<text x="34.6" y="100.4">[.591]</text>
<text x="77.4" y="107.1">2.00</text>
<text x="76.8" y="110.1">[.079]</text>
<text x="156.3" y="112.7">[1.122]</text>
<text x="156.9" y="109.7">28.50</text>
<text x="92.8" y="141.4">[.118]</text>
<text x="93.4" y="138.3">3.00</text>
<text x="122.7" y="141.4">[.138]</text>
<text x="123.3" y="138.3">3.50</text>
<text x="54.2" y="155.7">40.00</text>
<text x="142.6" y="155.9">[.098]</text>
<text x="165.7" y="153.2">3.25</text>
<text x="53.6" y="158.8">[1.575]</text>
<text x="165.1" y="156.2">[.128]</text>
<text x="7.2" y="162.7">A</text>
<text x="270.8" y="162.7">A</text>
<text x="134.2" y="171.4">[1.358]</text>
<text x="134.8" y="168.4">34.50</text>
<text x="183.4" y="171.6">3.25</text>
<text x="31.8" y="179.2">[1.328]</text>
<text x="32.4" y="176.1">33.73</text>
<text x="75" y="179.2">[1.575]</text>
<text x="75.6" y="176.1">40.00</text>
<text x="142.9" y="178.2">[1.122]</text>
<text x="143.4" y="175.2">28.50</text>
<text x="165.4" y="177.7">R3.00</text>
<text x="182.9" y="174.6">[.128]</text>
<text x="165.6" y="180.7">[.118]</text>
<text x="164.3" y="191.4">20.00</text>
<text x="188.4" y="189.8">R1.00</text>
<text x="54.2" y="196.2">33.73</text>
<text x="164.3" y="194.5">[.787]</text>
<text x="188.6" y="192.8">[.039]</text>
<text x="53.6" y="199.2">[1.328]</text>
<text x="159" y="201.8">[1.358]</text>
<text x="159.6" y="198.7">34.50</text>
<text x="69.3" y="208.8">2</text>
<text x="209" y="208.8">1</text>
</g>
<text font-size="2" x="142.4" y="152.4">⌀2.50</text>
</svg>
